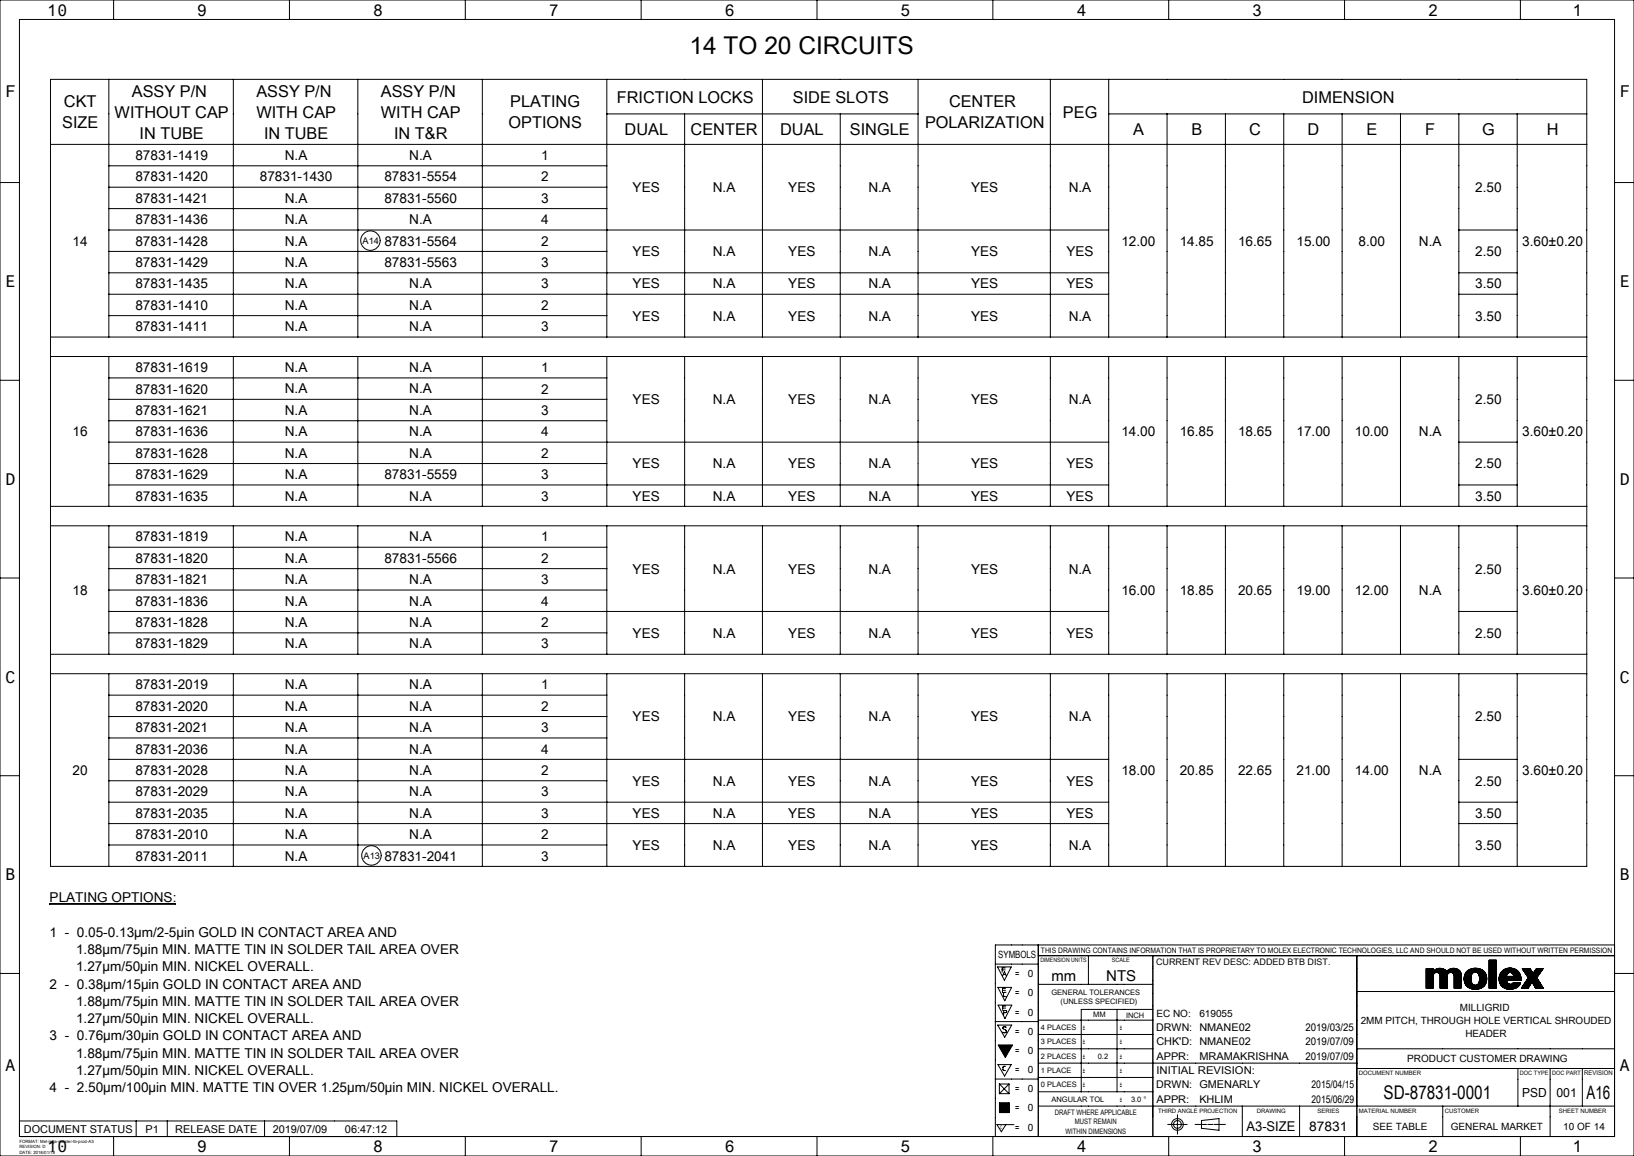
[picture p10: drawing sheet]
<svg xmlns="http://www.w3.org/2000/svg" width="420mm" height="297mm" viewBox="0 0 420 297" stroke-linecap="round" stroke-linejoin="round" font-family="sans-serif">
<g fill="none" stroke="#000" stroke-width=".26">
<path d="M0 0h420v297h-420zM5 5h410v287h-410zM29.2 0v5M74.4 0v5M119.6 0v5M164.8 0v5M210 0v5M255.2 0v5M300.4 0v5M345.6 0v5M390.8 0v5M13 20.4h394.9v202.2h-394.9z"/>
<path d="M13 37.1h394.9M28 20.4v66.2M60 20.4v66.2M92 20.4v66.2M124 20.4v66.2M156 20.4v66.2M156 29.3h80M176 29.3v57.3M196 20.4v66.2M216 29.3v57.3M236 20.4v66.2M270 20.4v66.2"/>
<path d="M285 20.4v66.2M285 29.3h122.9M300 29.3v57.3M315 29.3v57.3M330 29.3v57.3M345 29.3v57.3M360 29.3v57.3M375 29.3v57.3M390 29.3v57.3M0 46.9h5M28 42.6h128M28 48.1h128"/>
<path d="M28 53.6h128M28 59.1h257M375 59.1h15M415 46.9h5M28 64.6h128M28 70.1h257M28 75.6h257M375 70.1h15M375 75.6h15M0 97.7h5M13 86.6h394.9M13 91.6h394.9"/>
<path d="M28 91.6v38.5M28 81.1h128M28 97.1h128M60 91.6v38.5M92 91.6v38.5M124 91.6v38.5M156 91.6v38.5M176 91.6v38.5M196 91.6v38.5M216 91.6v38.5M236 91.6v38.5M270 91.6v38.5"/>
<path d="M285 91.6v38.5M300 91.6v38.5M315 91.6v38.5M330 91.6v38.5M345 91.6v38.5M360 91.6v38.5M375 91.6v38.5M390 91.6v38.5M415 97.7h5M28 102.6h128M28 108.1h128M28 113.6h257"/>
<path d="M28 119.1h128M375 113.6h15M13 130.1h394.9M13 135.1h394.9M28 124.6h257M28 135.1v33M60 135.1v33M92 135.1v33M124 135.1v33M156 135.1v33M176 135.1v33M196 135.1v33"/>
<path d="M216 135.1v33M236 135.1v33M270 135.1v33M285 135.1v33M300 135.1v33M315 135.1v33M330 135.1v33M345 135.1v33M360 135.1v33M375 135.1v33M375 124.6h15M390 135.1v33"/>
<path d="M0 148.5h5M28 140.6h128M28 146.1h128M28 151.6h128M28 157.1h257M375 157.1h15M415 148.5h5M13 168.1h394.9M13 173.1h394.9M28 173.1v49.5M28 162.6h128M28 178.6h128"/>
<path d="M60 173.1v49.5M92 173.1v49.5M124 173.1v49.5M156 173.1v49.5M176 173.1v49.5M196 173.1v49.5M216 173.1v49.5M236 173.1v49.5M270 173.1v49.5M285 173.1v49.5M300 173.1v49.5M315 173.1v49.5"/>
<path d="M330 173.1v49.5M345 173.1v49.5M360 173.1v49.5M375 173.1v49.5M390 173.1v49.5M0 199.3h5M28 184.1h128M28 189.6h128M28 195.1h257M375 195.1h15M415 199.3h5M28 200.6h128"/>
<path d="M28 206.1h257M28 211.6h257M28 217.1h128M375 206.1h15M375 211.6h15M12.8 232.1h32.3v.2h-32.3zM0 250.1h5M255.8 247.7h11.1M256.4 248.4h3.5l-1.7 3.5zM256.5 253.7h3.5l-1.7 3.4zM256.5 258.2h3.6l-1.8 3.5zM257.6 249.2h.8"/>
<path d="M257.7 254.4h.7M257.7 259h.8M257.7 250.7l.5-1.1 .4 1.1M257.9 250.4h.6M258.4 248.7h-.8v1.1M258.4 253.9h-.7v1.1M258.5 258.5h-.8v1.1M258.6 255h-.5l-.2 .3 .1 .6 .6 .2M258.7 259.7l-.7-.1v1.1M258.7 259.7v.1M258.7 259.8l-.1 .4h-.6M266.9 242.8v49.2"/>
<path d="M266.9 245.5h148.1M266.9 252.9h29.4M279.8 245.5v7.4M287.1 259.3v21.2M296.3 245.5v46.5M296.3 259.3h-18.4v21.2M348.8 254.7h66.2M348.8 245.5v46.5M366.6 250.3l1.4-1.4-1.4 1.4M366.6 248.9h1.8M366.6 248.9v5M366.6 248.9h.1"/>
<path d="M366.7 248.9l-.1 .1M366.8 248.9l-.2 .2M366.9 248.9l-.3 .3M367 248.9l-.4 .4M367.1 248.9l-.5 .5M367.3 248.9l-.7 .7M367.4 248.9l-.8 .8M367.5 248.9l-.9 .9M367.6 248.9l-1 1M367.7 248.9l-1.1 1.1M367.8 248.9l-1.2 1.2M367.9 248.9l-1.3 1.3"/>
<path d="M368.2 248.9l-1.6 1.6M368.3 248.9l-1.7 1.7M368.4 253.8l-.1 .1M368.4 253.7l-.2 .2M368.4 253.6l-.3 .3M368.4 253.5l-.4 .4M368.4 253.4l-.5 .5M368.4 253.3l-.6 .6M368.4 253.2l-.8 .7M368.4 253.1l-.8 .8M368.4 253l-.9 .9M368.4 252.9l-1 1"/>
<path d="M368.4 252.8l-1.1 1.1M368.4 252.7l-1.2 1.2M368.4 252.6l-1.3 1.3M368.4 252.4l-1.5 1.5M368.4 252.3l-1.6 1.6M368.4 252.2l-1.7 1.7M368.4 252.1l-1.8 1.8M368.4 252l-1.8 1.8M368.4 251.9l-1.8 1.9M368.4 251.8l-1.8 1.8M368.4 251.7l-1.8 1.9M368.4 251.7l-1.8 1.8"/>
<path d="M368.4 251.5l-1.8 1.9M368.4 251.5l-1.8 1.8M368.4 251.4l-1.8 1.8M368.4 251.3l-1.8 1.8M368.4 251.2l-1.8 1.8M368.4 251.1l-1.8 1.8M368.4 251l-1.8 1.8M368.4 250.9l-1.8 1.8M368.4 250.8l-1.8 1.8M368.4 250.7l-1.8 1.9M368.4 249.6l-1.8 1.8M368.4 249.4l-1.8 1.9"/>
<path d="M368.4 249.4l-1.8 1.8M368.4 249.3l-1.8 1.8M368.4 249.2l-1.8 1.8M368.4 249.1l-1.8 1.8M368.4 249l-1.8 1.8M368.4 248.9l-1.8 1.9M368.4 248.9v.7M368.4 250.6l-1.8 1.8M368.4 250.5l-1.8 1.9M368.5 250.4l-1.9 1.9M369 249.1l-2.4 2.4M369.1 249l-2.5 2.5"/>
<path d="M369.3 248.9l-2.7 2.8M369.4 248.9l-2.8 2.8M369.6 248.8l-3 3M369.7 248.8l-3.1 3.1M369.8 250l1.1-1.1-1.1 1.1M369.8 248.8l-3.2 3.2M369.9 248.8l-3.3 3.3M370 250.2l1.2-1.2-1.2 1.2M370 248.8l-3.4 3.4M370.1 250.3l1.2-1.2-1.2 1.2M370.1 248.8l-1.2 1.1M370.2 250.7a.89 .89 0 0 0-.9-.9 .89 .89 0 0 0-.9 .9v3.2h-1.8"/>
<path d="M370.2 251.1l1.6-1.6-1.6 1.7M370.2 250.9l1.5-1.5-1.5 1.5M370.2 250.7v3.2M370.2 248.8l-1.2 1.1M370.2 248.8l-1 1M370.3 248.8l-1.1 1M370.4 248.8l-1 1M370.5 248.8l-1.1 1M370.6 248.8l-1.1 1.1M370.7 248.8l-1.1 1.1M370.7 248.9l-1.1 1M370.8 248.9l-1.1 1"/>
<path d="M371 249l-1.1 1.1M371.1 249l-1.2 1.1M371.4 249.1l-1.3 1.4 1.3-1.3M371.5 249.2l-1.3 1.3M371.5 249.2l-1.3 1.4M371.6 249.3l-1.4 1.4M371.6 249.3l-1.4 1.5M371.7 249.4l-1.5 1.7M372 250.7a.89 .89 0 0 1 .9-.9 .89 .89 0 0 1 .9 .9v3.2M372 253.9h.1M372 253.7l-.2 .2M372 253.6l-.3 .3"/>
<path d="M372 253.5l-.4 .4M372 253.4l-.5 .5M372 253.3l-.6 .6M372 253.2l-.7 .7M372 253.1l-.8 .8M372 253l-.9 .9M372 252.8l-1.1 1.1M372 252.7l-1.2 1.2M372 252.5l-1.4 1.4M372 252.4l-1.5 1.5M372 252.3l-1.6 1.6M372 252.2l-1.7 1.7"/>
<path d="M372 252.1l-1.8 1.8M372 252l-1.8 1.9M372 251.9l-1.8 1.9M372 251.8l-1.8 1.9M372 251.8l-1.8 1.8M372 251.6l-1.8 1.9M372 251.6l-1.8 1.8M372 251.5l-1.8 1.8M372 251.4l-1.8 1.8M372 251.3l-1.8 1.9M372 251.2l-1.8 1.8M372 251.1l-1.8 1.9"/>
<path d="M372 251l-1.8 1.9M372 250.9l-1.8 1.9M372 250.9l-1.8 1.8M372 250.7l-1.8 1.9M372 250.7v3.2h-1.8M372 250.7l-1.8 1.8M372 250.5l-1.8 1.9M372 250.5l-1.8 1.8M372.2 250.2l-2 2.1M372.3 249.2l-2.1 2.1M372.6 249l-2.4 2.4M372.7 249l-2.5 2.5"/>
<path d="M372.9 248.9l-2.7 2.7M373 248.9l-2.8 2.8M373.1 248.8l-2.9 3M373.2 248.8l-3 3M373.3 248.8l-3.1 3.2M373.5 248.8l-3.3 3.3M373.7 248.8l-1.3 1.2M373.7 250.4l1.2-1.2-1.2 1.2M373.7 248.8l-1.1 1.1M373.8 250.6l1.3-1.2-1.3 1.3M373.8 253.8l1.7-1.7-1.7 1.8M373.8 253l1.7-1.7-1.7 1.8"/>
<path d="M373.8 252.1l1.7-1.7-1.7 1.8M373.8 250.9l1.4-1.4-1.4 1.5M373.8 248.8l-1.1 1.1M373.9 248.8l-1.1 1M374 248.8l-1.1 1M374 248.8l-.9 1.1 1-1.1M374.2 248.9l-1 1M374.3 248.9l-1.1 1M374.3 248.9l-1 1M374.4 248.9l-1.1 1.1M374.4 248.9l-1 1.1M374.5 249l-1.1 1"/>
<path d="M374.6 249l-1.1 1.1M374.6 253.9l.9-.9-.8 .9M374.7 249l-1.1 1.1M374.7 249.1l-1.1 1.1M374.8 249.1l-1.2 1.1M374.8 249.1l-1.1 1.2M375 249.2l-1.3 1.3M375 249.3l-1.2 1.2M375.2 249.4l.3 .8M375.2 249.4a2.3 2.3 0 0 0-3.3 .2 2.3 2.3 0 0 0-3.5 0M375.2 249.4l-1.4 1.4M375.3 249.5l-1.5 1.6"/>
<path d="M375.3 249.6l-1.5 1.6M375.4 249.6l-1.6 1.7M375.4 249.7l-1.6 1.6M375.4 249.8l-1.6 1.7M375.5 249.8l-1.7 1.7M375.5 249.9l-1.7 1.7M375.5 250l-1.7 1.7M375.5 250l-1.7 1.8M375.5 250.1l-1.7 1.8M375.5 250.2l-1.7 1.8M375.5 252.7l-1.2 1.2M375.5 252.6l-1.3 1.3"/>
<path d="M375.5 252.5l-1.4 1.4M375.5 252.4l-1.4 1.5M375.5 252.3l-1.6 1.6M375.5 252.2l-1.6 1.7M375.5 251.9l-1.7 1.8M375.5 251.9l-1.7 1.7M375.5 251.8l-1.7 1.8M375.5 251.6l-1.7 1.8M375.5 251.6l-1.7 1.7M375.5 251.5l-1.7 1.8M375.5 251.4l-1.7 1.7M375.5 251.1l-1.7 1.8"/>
<path d="M375.5 251l-1.7 1.8M375.5 250.9l-1.7 1.8M375.5 250.9l-1.7 1.7M375.5 250.7l-1.7 1.8M375.5 250.7l-1.7 1.7M375.5 250.6l-1.7 1.8M375.5 250.5l-1.7 1.7M375.5 253.9h.1M375.5 253.7l-.1 .2 .1-.2M375.5 253.6l-.3 .3M375.5 253.5l-.4 .4M375.5 253.4l-.5 .5"/>
<path d="M375.5 253.3l-.5 .6M375.5 253.2l-.7 .7M375.5 253.1l-.7 .8M375.5 252.8l-1 1.1M375.5 252.8l-1.1 1.1M375.5 250.2v3.7h-1.7M376.6 252.8l1.5-1.4-1.5 1.4M376.9 253.3l1.3-1.2-1.2 1.2M377.4 249.3l-.7 .7M377.5 249.2l-.8 .9M377.8 249.1l-1.2 1.2M377.9 249l-1.4 1.4"/>
<path d="M378.1 249l-1.6 1.6M378.1 251.5l-1.4 1.4M378.1 251.5l-1.4 1.5M378.1 251.6l-1.3 1.5 1.3-1.3M378.1 251.2l-1.5 1.5M378.1 251.1l-1.5 1.5M378.1 251.8l-1.3 1.3M378.1 251.9l-1.2 1.3M378.1 251l-1.6 1.6M378.1 252l-1.2 1.2M378.1 250.9l-1.6 1.6M378.2 250.7l-1.7 1.8"/>
<path d="M378.2 248.9l-1.8 1.8M378.2 252.2l-1.2 1.2M378.2 252.3l-1.1 1.1M378.2 252.3l-1.1 1.2M378.2 252.4l-1.1 1.1M378.3 250.5l-1.8 1.9 1.7-1.8M378.3 252.5l-1.1 1M378.3 252.5a.98 .98 0 0 0 .9 .6 .98 .98 0 0 0 .9-.6M378.3 252.5l-1.1 1.1M378.3 252.6l-1 1M378.3 248.9l-1.9 1.9M378.3 252.6l-.9 1"/>
<path d="M378.4 252.8l-.9 .9M378.5 252.8l-1 .9M378.5 248.8l-2.1 2.2M378.5 252.9l-.9 .9M378.6 252.9l-.9 .9M378.6 248.8l-2.2 2.2M378.6 253l-.9 .8M378.7 253l-.9 .9M378.7 254.1l3.4-3.3-3.3 3.4M378.7 248.8l-2.4 2.4M378.8 253l-.9 .9M378.8 248.8l-2.5 2.4"/>
<path d="M378.9 253.1l-.9 .8M378.9 253.1l-.9 .9M378.9 248.8l-2.6 2.6M379 248.8l-2.7 2.6M379 253.1l-.9 .9M379.1 253.1l-.9 .9M379.1 249.8l.9-1-1.1 1M379.1 248.8l-2.8 2.8M379.2 253.1l-1 .9M379.2 248.8l-2.9 2.8M379.3 248.8l-3 2.9M379.3 253.1l-1 1"/>
<path d="M379.4 248.8l-3.1 3M379.5 248.8l-3.1 3.1M379.5 253.1l-1 1 .9-1M379.6 248.8l-3.2 3.2M379.6 253l-1 1.1M379.7 248.8l-3.3 3.3M379.8 248.8l-3.4 3.4 1.9-1.8M379.8 248.8l-1 1M380.1 248.9l-1 .9M380.1 250.4l.2 .8-.2 1.3M380.1 250.4a1.1 1.1 0 0 0-1.4-.5 1.1 1.1 0 0 0-.6 1.3l.2 1.3M380.1 248.9l-.8 .9"/>
<path d="M380.2 250.7l1.2-1.2-1.2 1.2M380.2 248.9l-.9 .9M380.2 250.9l1.3-1.3-1.2 1.4M380.3 248.9l-.9 .9M380.4 248.9l-.9 .9M380.4 249l-.8 .8 .9-.8M380.5 249l-.8 .9M380.6 249l-.9 .9M380.7 249.1l-.9 .9M380.8 249.1l-1 .9M380.8 249.1l-.9 1M380.9 249.2l-1 .9"/>
<path d="M380.9 249.2l-.9 1M381 249.2l-1 1M381.1 249.3l-1 1M381.1 249.3l.7 .7M381.1 249.3a2.97 2.97 0 0 0-4.8 2.2l.4 1.4 .6 .7M381.2 249.3l-1.1 1.1M381.2 249.4l-1.1 1M381.3 249.4l-1.1 1.2 1.1-1.2M381.5 249.6l-1.3 1.2M381.5 253.3l-.1 .1M381.6 249.7l-1.3 1.3M381.6 249.7l-1.3 1.4"/>
<path d="M381.7 249.8l-1.4 1.4M381.7 249.8l-1.4 1.5 1.4-1.4M381.8 250l-1.5 1.5M381.8 250a2.79 2.79 0 0 1-.3 3.3 2.79 2.79 0 0 1-3.1 .8l-1.1-.5M381.8 252.9l-.8 .8M381.8 250.1l-1.5 1.6M381.9 250.2l-1.6 1.5M381.9 252.8l-1 1M381.9 250.2l-1.6 1.7M381.9 250.3l-1.6 1.6M381.9 250.3l-1.7 1.8M381.9 252.6l-1.3 1.3"/>
<path d="M382 250.4l-1.8 1.8M382 252.5l-1.5 1.4M382 250.5l-1.8 1.8M382 250.5l-1.9 2M382 250.6l-1.9 2M382 252.3l-1.7 1.7M382 250.7l-3.4 3.4M382.1 252.2l-1.8 1.8M382.1 252.1l-2 2M382.1 250.9l-3.2 3.3M382.1 252l-2.1 2.1M382.1 251l-3.2 3.2"/>
<path d="M382.1 251.1l-3.1 3.1M382.1 251.9l-2.2 2.2M382.1 251.1l-3 3.1M382.1 251.8l-2.3 2.3M382.1 251.2l-2.9 3M382.1 251.7l-2.5 2.5M382.1 251.3l-2.8 2.9M382.2 251.6l-2.6 2.6M382.2 251.4l-2.8 2.8M382.2 251.5l-2.8 2.7M382.8 247.2l.5-.5-.5 .6M382.8 246.7v7.2h1.8v-7.2"/>
<path d="M382.8 246.7h1.8M382.8 246.7h.1M382.9 246.7l-.1 .1M383 246.7l-.2 .2M383 246.7l-.2 .3M383.2 246.7l-.4 .4M383.5 246.7l-.7 .7M383.5 246.7l-.7 .8M383.6 246.7l-.8 .9M383.7 246.7l-.9 .9M383.8 246.7l-1 1.1M383.9 246.7l-1.1 1.1"/>
<path d="M384 246.7l-1.2 1.2M384.1 246.7l-1.3 1.3M384.2 246.7l-1.4 1.4M384.2 246.7l-1.4 1.5M384.4 246.7l-1.6 1.6M384.5 246.7l-1.7 1.8M384.6 253.8l-.1 .1M384.6 253.7l-.2 .2M384.6 253.6l-.3 .3M384.6 253.5l-.4 .4M384.6 253.4l-.5 .5M384.6 253.3l-.5 .6"/>
<path d="M384.6 253.2l-.7 .7M384.6 253.1l-.8 .8M384.6 253l-.9 .9M384.6 252.9l-1 1M384.6 252.8l-1.1 1.1M384.6 252.7l-1.2 1.2M384.6 252.6l-1.3 1.3M384.6 252.4l-1.5 1.5M384.6 252.3l-1.6 1.6M384.6 252.2l-1.7 1.7M384.6 252l-1.8 1.9 1.8-1.9M384.6 251.9l-1.8 1.8"/>
<path d="M384.6 251.8l-1.8 1.8M384.6 251.7l-1.8 1.9M384.6 251.6l-1.8 1.8M384.6 251.5l-1.8 1.9M384.6 251.4l-1.8 1.9M384.6 251.3l-1.8 1.9M384.6 251.3l-1.8 1.8M384.6 251.1l-1.8 1.9M384.6 251.1l-1.8 1.8M384.6 251l-1.8 1.8M384.6 250.9l-1.8 1.8M384.6 250.8l-1.8 1.9"/>
<path d="M384.6 250.7l-1.8 1.8M384.6 250.6l-1.8 1.9M384.6 250.5l-1.8 1.9M384.6 250.4l-1.8 1.9M384.6 250.3l-1.8 1.9M384.6 250.2l-1.8 1.9M384.6 250.1l-1.8 1.9M384.6 250.1l-1.8 1.8M384.6 249.9l-1.8 1.9M384.6 249.9l-1.8 1.8M384.6 249.8l-1.8 1.8M384.6 249.7l-1.8 1.8"/>
<path d="M384.6 249.6l-1.8 1.9M384.6 249.5l-1.8 1.8M384.6 249.4l-1.8 1.9M384.6 249.3l-1.8 1.9M384.6 249.2l-1.8 1.9M384.6 249.2l-1.8 1.8M384.6 249l-1.8 1.9M384.6 249l-1.8 1.8M384.6 248.9l-1.8 1.8M384.6 248.8l-1.8 1.8M384.6 248.7l-1.8 1.9M384.6 248.6l-1.8 1.8"/>
<path d="M384.6 248.5l-1.8 1.9M384.6 248.4l-1.8 1.9M384.6 248.3l-1.8 1.9M384.6 248.3l-1.8 1.8M384.6 248.1l-1.8 1.9M384.6 248.1l-1.8 1.8M384.6 248l-1.8 1.8M384.6 247.8l-1.8 1.9M384.6 247.8l-1.8 1.8M384.6 247.7l-1.8 1.8M384.6 247.6l-1.8 1.8M384.6 247.5l-1.8 1.9"/>
<path d="M384.6 247.4l-1.8 1.8M384.6 247.3l-1.8 1.9M384.6 247.2l-1.8 1.9M384.6 247.1l-1.8 1.9M384.6 247.1l-1.8 1.8M384.6 246.9l-1.8 1.9M384.6 246.9l-1.8 1.8M384.6 246.8l-1.8 1.8M384.6 246.7l-1.8 1.8M385.3 251.8l.4 1.1M385.3 251.2v.6M385.7 252.9a3.3 3.3 0 0 0 4.1 .9"/>
<path d="M385.8 253.1l2.4-2.2-2.3 2.3M386.4 249.2l-.6 .6M386.7 249l-1.1 1.1M386.9 249l-1.3 1.3M387.1 248.9l-1.6 1.6M387.3 250.7l-1.8 1.8M387.3 250.8l-1.8 1.8M387.3 250.9a.9 .9 0 0 1 .9-1 .9 .9 0 0 1 .8 1M387.3 250.9h1.7M387.3 252l-1.3 1.3M387.3 252.1l-1.3 1.2M387.3 250.5l-1.8 1.9"/>
<path d="M387.3 252.1l-1.2 1.3M387.3 248.8l-1.9 1.9M387.3 250.4l-1.9 1.9M387.3 252.2l-1.2 1.3 1.2-1.2M387.4 252.4l-1.2 1.1M387.4 250.9l-1.8 1.8M387.4 248.8l-2 2M387.4 252.5l-1.1 1.1M387.5 252.5l-1.2 1.1M387.5 252.6l-1.1 1.1M387.5 248.8l-2.1 2.2M387.6 250.9l-2 1.9"/>
<path d="M387.6 252.6l-1.1 1.1M387.6 248.8l-2.2 2.2M387.6 252.7l-1.1 1M387.7 252.7l-1.1 1.1M387.7 250.9l-2 2 2.1-2M387.8 252.8l-1.2 1M387.8 248.7l-2.5 2.5M387.8 252.8l-1.1 1.1M387.8 249.9l1.1-1.1-3.5 3.5M387.9 252.8l-1.1 1.1M387.9 250.9l-2.1 2.1M387.9 248.7l-2.6 2.7"/>
<path d="M388 250.9l-2.2 2.2M388 252.9l-1.1 1M388 248.7l-2.7 2.7M388.1 252.9l-1.1 1.1M388.1 248.7l-2.8 2.9 2.9-2.9M388.2 252.9l-1.2 1.1M388.2 252.9l-1.1 1.1M388.3 250.9l-2.4 2.4 2.4-2.4M388.3 248.7l-3 3M388.3 252.9l-1.2 1.1M388.4 248.7l-3.1 3.1M388.4 252.9l-1.2 1.2"/>
<path d="M388.5 250.9l-1.1 1M388.5 248.7l-3.2 3.2M388.5 250.9l-1 1M388.5 248.8l-3.2 3.1M388.6 252.8l-1.3 1.3M388.6 248.8l-3.2 3.2M388.6 250.9l-1.1 1M388.7 248.8l-3.3 3.3M388.7 251.9l1.9-1.9-1.9 1.9M388.7 250l1-.9-.9 1M388.7 250.9l-1 1M388.7 254.1l1.7-1.7-1.8 1.7"/>
<path d="M388.7 252.7l-1.3 1.4M388.8 248.8l-3.4 3.4M388.8 250.9l-1.1 1M388.9 251.9l1.7-1.7-1.7 1.7M388.9 250.9l-1.1 1M389 250.9l-1.1 1M389 248.9l-1.1 1M389 252.4l-.1 .2M389 250.6l1.2-1.1-1.1 1.2M389 248.9a2.89 2.89 0 0 1 2 3h-3.7a.92 .92 0 0 0 .6 .9 .92 .92 0 0 0 1.1-.4h1.9M389 248.9a2.76 2.76 0 0 0-3.7 2.3M389.1 248.9l-1 1"/>
<path d="M389.1 252.4l-1.7 1.7M389.2 248.9l-1.1 1M389.2 248.9l-.9 1M389.2 252.4l-1.7 1.7M389.3 248.9l-1 1M389.3 252.4l-1.7 1.7M389.3 249l-.9 .9M389.4 252.4l-1.7 1.7M389.4 249l-1 .9M389.5 249l-1 .9M389.5 252.4l-1.7 1.7M389.5 249.1l-.9 .9"/>
<path d="M389.6 252.4l-1.7 1.7M389.6 249.1l-.9 .9M389.7 252.4l-1.8 1.7M389.7 252.4l-1.7 1.7M389.8 251.9l1.1-1.1-1.1 1.1M389.8 249.2l-1 1M389.9 252.4l-1.8 1.7M389.9 249.3l-1 .9M389.9 249.3l-1 1M389.9 252.4l-1.7 1.7M390 249.3l-1 1.1M390 249.4l-1 1"/>
<path d="M390 252.4l-1.7 1.7M390.1 249.4l-1.1 1.1M390.1 249.5l-1.1 1M390.2 252.4l-1.8 1.7M390.2 249.6l-1.1 1.2M390.2 252.4l-1.7 1.7M390.3 249.6l-2.3 2.3M390.3 249.7l-2.2 2.2M390.4 249.7l-2.2 2.2M390.4 249.8l-2.1 2.1M390.4 249.8l-2 2.1M390.5 249.9l-2 2"/>
<path d="M390.5 249.9l-1.9 2M390.5 252.4l-1.7 1.7M390.6 252.4l-1.6 1.7M390.6 253l-.7 .7M390.7 250.3l-1.7 1.6M390.7 250.3l-1.6 1.6M390.7 252.4l-1.7 1.6M390.7 252.9l-.9 .9M390.7 250.4l-1.5 1.5M390.7 250.4l-1.4 1.5M390.8 252.4l-1.6 1.6M390.8 250.5l-1.4 1.4"/>
<path d="M390.8 252.7l-1.2 1.2M390.8 250.6l-1.3 1.3M390.8 252.6l-1.3 1.3M390.8 252.4l-1.5 1.6M390.8 250.6l-1.2 1.3M390.8 250.7l-1.2 1.2M390.9 252.4l-.5 1-.6 .4M390.9 250.9l-1 1M390.9 251l-.9 .9M390.9 251.1l-.8 .8M390.9 251.1l-.7 .8M391 251.2l-.7 .7"/>
<path d="M391 251.3l-.6 .6M391 251.4l-.5 .5M391 251.5l-.3 .4M391 251.7l-.2 .2M391 251.8v.1M391.3 248.9h.1M391.4 249.1l.3-.2-.3 .2M391.5 248.9l-.1 .1 .1-.1M391.8 248.9l-.3 .3M391.9 248.9l-.4 .3M392 248.9l-.4 .4M392.2 248.9l-.6 .5"/>
<path d="M392.2 248.9l-.5 .6M392.3 248.9l-.6 .6M392.4 248.9l-.7 .7M392.5 248.9l-.7 .8 .8-.8M392.7 250.9l1.1-1.1-1.1 1.2M392.7 248.9l-.9 .8M392.8 248.9l-.9 .9M392.8 251.2l-1.8 2.7h1.8l1-1.6 .9 1.6M392.9 248.9l-1 .9M392.9 253.7l-.2 .2M392.9 248.9l-1 1M393 253.5l-.3 .4"/>
<path d="M393.1 248.9l-1.1 1.1M393.2 253.2l-.6 .7M393.2 248.9l-1.1 1.2M393.3 248.9h-2l1.5 2.3M393.3 248.9l.7 1.2M393.3 248.9l-1.2 1.2M393.3 248.9l-1.2 1.3M393.3 253.1l-.8 .8M393.4 249l-1.2 1.2M393.4 249l-1.1 1.4M393.5 249.2l-1.2 1.3M393.5 252.7l-1.1 1.2"/>
<path d="M393.5 249.3l-1.1 1.2M393.6 249.3l-1.2 1.3M393.6 252.6l-1.3 1.3M393.6 249.4l-1.2 1.2M393.6 249.5l-1.1 1.2 1.2-1.2M393.7 249.6l-1.1 1.2M393.8 249.7l-1.2 1.2M393.9 249.9l-1.2 1.1M393.9 252.5l1.2-1.2-1.2 1.3M393.9 249.9l-1.1 1.2M394 250l-1.2 1.1M394 250l-1.2 1.2"/>
<path d="M394 250.1l-1.3 1.3M394.8 253.9l1.2-1.2-1.2 1.2M395 248.9l-.3 .3M395 251.2l1.7 2.7h-2M395 251.2l-1.2 1.2M395 251.2l-1.1 1.2M395 248.9l-.4 .5M395.1 251.4l-1.1 1.2M395.2 248.9l-.9 .8M395.2 251.4l-1.2 1.3M395.2 251.5l-1.2 1.2M395.2 248.9l-1 1"/>
<path d="M395.2 251.6l-1.1 1.2 1.2-1.2M395.3 250.8l-3.1 3.1M395.3 251.7l-1.2 1.2M395.3 253.9l.9-.8-.8 .8M395.3 248.9l-2.8 2.8M395.3 251.7l-1.1 1.2M395.4 251.8l-1.2 1.2M395.4 248.9l-3 3M395.4 251.9l-1.2 1.1M395.4 250.6l-3.3 3.3M395.4 251.9l-1.1 1.2M395.5 252l-1.2 1.2"/>
<path d="M395.5 248.9l-3.4 3.4M395.6 252.1l-1.2 1.2M395.6 248.9l-3.6 3.6M395.6 252.2l-1.2 1.1M395.6 252.2l-1.1 1.2M395.7 252.3l-1.2 1.2M395.7 248.9l-3.9 3.9M395.7 252.4l-1.2 1.2M395.8 252.4l-1.2 1.2M395.8 248.9l-4.2 4.1M395.8 252.5l-1.2 1.2M395.8 252.5l-1.1 1.3"/>
<path d="M395.9 250l-3.9 3.9 3.7-3.7M395.9 252.6l-1.2 1.2M395.9 248.9l-4.5 4.5M395.9 252.6l-1.2 1.3M395.9 248.9l-4.6 4.6M396 252.8l-1.1 1.1M396 253.9l.4-.4-.3 .4M396 252.9l-1 1M396.1 248.9l-5 5M396.1 252.9l-1 1M396.1 253l-.9 .9M396.1 248.9l-4.9 5 5-5"/>
<path d="M396.1 249.6l-4.3 4.3M396.2 253.9l.3-.3-.2 .3M396.2 253.2l-.7 .7M396.3 249.4l-4.5 4.5M396.3 253.3l-.6 .6M396.4 253.4l-.6 .5M396.4 248.9l-5.1 5M396.4 253.4l-.5 .5M396.4 248.9l-5 5M396.5 248.9l-5 5M396.6 249l-4.9 4.9M396.6 253.7l-.2 .2"/>
<path d="M396.6 248.9l-5 5M396.6 253.8l-.1 .1M396.6 253.8v.1M396.6 248.9h-1.7l-.9 1.2M396.6 248.9l-1.6 2.3M415 242.8h-159.2v49.2M415 250.1h5M255.8 262.5h11.1M255.8 277.2h11.1M256.4 263.4h3.7l-1.9 3.1zM256.5 273.5h3.4l-1.7 3zM256.6 268.5h3.6l-1.8 3.2z"/>
<path d="M256.7 268.5l-.1 .1M256.9 278.5h2.5M256.9 278.5v2.5M256.9 278.5l2.5 2.5M257 268.5l-.3 .3M257.3 268.5l-.5 .4M257.5 268.5l-.6 .6M257.8 268.5l-.8 .8M258.1 268.5l-1 1M258.4 268.5l-1.2 1.1M258.5 273.9l-.5 .1-.2 .3 .1 .6 .6 .1M258.6 264a.42 .42 0 0 0-.5-.2 .42 .42 0 0 0-.2 .5l.6 .3a.48 .48 0 0 1-.1 .8 .48 .48 0 0 1-.7-.3"/>
<path d="M258.6 268.5l-1.3 1.3M258.6 271.3l-.3 .3M258.9 268.5l-1.5 1.5M259 270.6l-.8 .8M259.2 268.5l-1.7 1.7M259.4 278.5v2.5M259.4 278.5l-2.5 2.5M259.4 270l-1.3 1.2M259.5 268.5l-1.9 1.8M259.7 268.5l-2 2M259.8 269.3l-1.8 1.7M260 268.5l-2.2 2.2"/>
<path d="M260.2 268.6l-2.3 2.3M266.9 269.5h29.4M266.9 273.1h81.9M266.9 262.1h29.4M266.9 265.8h29.4M266.9 276.8h29.4M348.8 269.5h66.2M348.8 274.5h66.2M390.2 274.5v9.7M398.4 274.5v17.5M406.7 274.5v9.7M5 288h97v4"/>
<path d="M29.2 292v5M35 288v4M43 288v4M68 288v4M74.4 292v5M119.6 292v5M164.8 292v5M210 292v5M255.2 292v5M256.9 281h2.5M256.9 283.4h2.5v2.4h-2.5zM256.9 284.1h2.5"/>
<path d="M256.9 283.8h2.5M256.9 285.7h2.5M256.9 284.3h2.5M256.9 284.6h2.5M256.9 285.3h2.5M256.9 285.8h2.5M256.9 283.4h2.5M256.9 285.6h2.5M256.9 284.7h2.5M256.9 283.5h2.5M256.9 285.4h2.5M256.9 284.5h2.5"/>
<path d="M256.9 284h2.5M256.9 284.9h2.5M256.9 284.4h2.5M256.9 283.9h2.5M256.9 285.5h2.5M256.9 283.6h2.5M256.9 285.2h2.5M256.9 284.8h2.5M256.9 285.1h2.5M256.9 284.2h2.5M256.9 285h2.5M256.9 283.7h2.5"/>
<path d="M258.5 288.9l-1.1 1.9-1.2-1.9h4.4M266.9 284.2h148.1M266.9 280.5h29.4M300.1 288.9h2M300.4 292v5M302.3 288.9h.7M302.6 286.4v1.9M302.6 288.5v.7M302.6 289.4v2M303.2 288.9h1.9M307.2 288.9h2.9M308.8 287.9l4.5-.5v3l-4.5-.5z"/>
<path d="M310.4 288.9h1.3M312 288.9h3M319.3 284.2v7.8M334 284.2v7.8M345.6 292v5M370.8 284.2v7.8M390.8 292v5"/>
<circle cx="95.2" cy="61.8" r="2.5"/>
<circle cx="95.5" cy="219.8" r="2.5"/>
<circle cx="302.6" cy="288.9" r="1"/>
<circle cx="302.6" cy="288.9" r="1.5"/>
</g>
<text font-size="6.3" x="177.3" y="13.9">14 TO 20 CIRCUITS</text>
<g font-size="4.8">
<text x="355.6" y="282.4">SD-87831-0001</text>
<text x="407.8" y="282.3">A16</text>
</g>
<g font-size="4.2">
<text x="12.2" y="4">10</text>
<text x="50.7" y="4">9</text>
<text x="95.9" y="4">8</text>
<text x="141.1" y="4">7</text>
<text x="186.3" y="4">6</text>
<text x="231.5" y="4">5</text>
<text x="276.7" y="4">4</text>
<text x="321.9" y="4">3</text>
<text x="367.1" y="4">2</text>
<text x="404.3" y="4">1</text>
<text x="1.4" y="25">F</text>
<text x="16.4" y="27.6">CKT</text>
<text x="33.9" y="24.9">ASSY P/N</text>
<text x="65.9" y="24.9">ASSY P/N</text>
<text x="97.9" y="24.9">ASSY P/N</text>
<text x="131.2" y="27.6">PLATING</text>
<text x="158.6" y="26.4">FRICTION LOCKS</text>
<text x="203.8" y="26.4">SIDE SLOTS</text>
<text x="243.9" y="27.6">CENTER</text>
<text x="334.7" y="26.4">DIMENSION</text>
<text x="416.4" y="25">F</text>
<text x="16" y="32.9">SIZE</text>
<text x="29.5" y="30.3">WITHOUT CAP</text>
<text x="35.9" y="35.6">IN TUBE</text>
<text x="65.9" y="30.3">WITH CAP</text>
<text x="67.9" y="35.6">IN TUBE</text>
<text x="97.9" y="30.3">WITH CAP</text>
<text x="101.3" y="35.6">IN T&amp;R</text>
<text x="130.7" y="32.9">OPTIONS</text>
<text x="160.5" y="34.7">DUAL</text>
<text x="177.5" y="34.7">CENTER</text>
<text x="200.5" y="34.7">DUAL</text>
<text x="218.5" y="34.7">SINGLE</text>
<text x="237.8" y="32.9">POLARIZATION</text>
<text x="273.2" y="30.3">PEG</text>
<text x="291.2" y="34.7">A</text>
<text x="306.2" y="34.7">B</text>
<text x="321.1" y="34.7">C</text>
<text x="336.1" y="34.7">D</text>
<text x="351.2" y="34.7">E</text>
<text x="366.4" y="34.7">F</text>
<text x="381" y="34.7">G</text>
<text x="397.6" y="34.7">H</text>
<text x="1.4" y="73.8">E</text>
<text x="416.4" y="73.8">E</text>
<text x="1.4" y="124.6">D</text>
<text x="416.4" y="124.6">D</text>
<text x="1.4" y="175.4">C</text>
<text x="416.4" y="175.4">C</text>
<text x="1.4" y="226.2">B</text>
<text x="416.4" y="226.2">B</text>
<text x="1.4" y="275.1">A</text>
<text x="416.4" y="275.1">A</text>
<text x="12.2" y="296">10</text>
<text x="50.7" y="296">9</text>
<text x="95.9" y="296">8</text>
<text x="141.1" y="296">7</text>
<text x="186.3" y="296">6</text>
<text x="231.5" y="296">5</text>
<text x="276.7" y="296">4</text>
<text x="321.9" y="296">3</text>
<text x="367.1" y="296">2</text>
<text x="404.3" y="296">1</text>
</g>
<g font-size="3.9">
<text x="270.3" y="252">mm</text>
<text x="284.3" y="252">NTS</text>
</g>
<g font-size="3.5">
<text x="34.8" y="41.1">87831-1419</text>
<text x="73.2" y="41.1">N.A</text>
<text x="105.2" y="41.1">N.A</text>
<text x="139.1" y="41.1">1</text>
<text x="34.8" y="46.6">87831-1420</text>
<text x="66.8" y="46.6">87831-1430</text>
<text x="98.8" y="46.6">87831-5554</text>
<text x="139.1" y="46.6">2</text>
<text x="34.8" y="52.1">87831-1421</text>
<text x="73.2" y="52.1">N.A</text>
<text x="98.8" y="52.1">87831-5560</text>
<text x="139.1" y="52.1">3</text>
<text x="162.6" y="49.4">YES</text>
<text x="183.2" y="49.3">N.A</text>
<text x="202.6" y="49.4">YES</text>
<text x="223.2" y="49.3">N.A</text>
<text x="249.6" y="49.4">YES</text>
<text x="274.7" y="49.3">N.A</text>
<text x="379.2" y="49.4">2.50</text>
<text x="34.8" y="57.6">87831-1436</text>
<text x="73.2" y="57.6">N.A</text>
<text x="105.2" y="57.6">N.A</text>
<text x="139.1" y="57.6">4</text>
<text x="18.7" y="63.1">14</text>
<text x="34.8" y="63.1">87831-1428</text>
<text x="73.2" y="63.1">N.A</text>
<text x="98.8" y="63.1">87831-5564</text>
<text x="139.1" y="63.1">2</text>
<text x="162.6" y="65.9">YES</text>
<text x="183.2" y="65.8">N.A</text>
<text x="202.6" y="65.9">YES</text>
<text x="223.2" y="65.8">N.A</text>
<text x="249.6" y="65.9">YES</text>
<text x="274.1" y="65.9">YES</text>
<text x="288.2" y="63.1">12.00</text>
<text x="303.2" y="63.1">14.85</text>
<text x="318.2" y="63.1">16.65</text>
<text x="333.2" y="63.1">15.00</text>
<text x="349.2" y="63.1">8.00</text>
<text x="364.7" y="63.1">N.A</text>
<text x="379.2" y="65.9">2.50</text>
<text x="391.2" y="63.1">3.60±0.20</text>
<text x="34.8" y="68.6">87831-1429</text>
<text x="73.2" y="68.6">N.A</text>
<text x="98.8" y="68.6">87831-5563</text>
<text x="139.1" y="68.6">3</text>
<text x="34.8" y="74.1">87831-1435</text>
<text x="73.2" y="74.1">N.A</text>
<text x="105.2" y="74.1">N.A</text>
<text x="139.1" y="74.1">3</text>
<text x="162.6" y="74.1">YES</text>
<text x="183.2" y="74.1">N.A</text>
<text x="202.6" y="74.1">YES</text>
<text x="223.2" y="74.1">N.A</text>
<text x="249.6" y="74.1">YES</text>
<text x="274.1" y="74.1">YES</text>
<text x="379.2" y="74.1">3.50</text>
<text x="34.8" y="79.6">87831-1410</text>
<text x="73.2" y="79.6">N.A</text>
<text x="105.2" y="79.6">N.A</text>
<text x="139.1" y="79.6">2</text>
<text x="162.6" y="82.4">YES</text>
<text x="183.2" y="82.3">N.A</text>
<text x="202.6" y="82.4">YES</text>
<text x="223.2" y="82.3">N.A</text>
<text x="249.6" y="82.4">YES</text>
<text x="274.7" y="82.3">N.A</text>
<text x="379.2" y="82.4">3.50</text>
<text x="34.8" y="85.1">87831-1411</text>
<text x="73.2" y="85.1">N.A</text>
<text x="105.2" y="85.1">N.A</text>
<text x="139.1" y="85.1">3</text>
<text x="34.8" y="95.6">87831-1619</text>
<text x="73.2" y="95.6">N.A</text>
<text x="105.2" y="95.6">N.A</text>
<text x="139.1" y="95.6">1</text>
<text x="34.8" y="101.1">87831-1620</text>
<text x="73.2" y="101.1">N.A</text>
<text x="105.2" y="101.1">N.A</text>
<text x="139.1" y="101.1">2</text>
<text x="34.8" y="106.6">87831-1621</text>
<text x="73.2" y="106.6">N.A</text>
<text x="105.2" y="106.6">N.A</text>
<text x="139.1" y="106.6">3</text>
<text x="162.6" y="103.9">YES</text>
<text x="183.2" y="103.8">N.A</text>
<text x="202.6" y="103.9">YES</text>
<text x="223.2" y="103.8">N.A</text>
<text x="249.6" y="103.9">YES</text>
<text x="274.7" y="103.8">N.A</text>
<text x="379.2" y="103.9">2.50</text>
<text x="18.7" y="112.1">16</text>
<text x="34.8" y="112.1">87831-1636</text>
<text x="73.2" y="112.1">N.A</text>
<text x="105.2" y="112.1">N.A</text>
<text x="139.1" y="112.1">4</text>
<text x="288.2" y="112.1">14.00</text>
<text x="303.2" y="112.1">16.85</text>
<text x="318.2" y="112.1">18.65</text>
<text x="333.2" y="112.1">17.00</text>
<text x="348.2" y="112.1">10.00</text>
<text x="364.7" y="112.1">N.A</text>
<text x="391.2" y="112.1">3.60±0.20</text>
<text x="34.8" y="117.6">87831-1628</text>
<text x="73.2" y="117.6">N.A</text>
<text x="105.2" y="117.6">N.A</text>
<text x="139.1" y="117.6">2</text>
<text x="34.8" y="123.1">87831-1629</text>
<text x="73.2" y="123.1">N.A</text>
<text x="98.8" y="123.1">87831-5559</text>
<text x="139.1" y="123.1">3</text>
<text x="162.6" y="120.4">YES</text>
<text x="183.2" y="120.3">N.A</text>
<text x="202.6" y="120.4">YES</text>
<text x="223.2" y="120.3">N.A</text>
<text x="249.6" y="120.4">YES</text>
<text x="274.1" y="120.4">YES</text>
<text x="379.2" y="120.4">2.50</text>
<text x="34.8" y="128.6">87831-1635</text>
<text x="73.2" y="128.6">N.A</text>
<text x="105.2" y="128.6">N.A</text>
<text x="139.1" y="128.6">3</text>
<text x="162.6" y="128.6">YES</text>
<text x="183.2" y="128.6">N.A</text>
<text x="202.6" y="128.6">YES</text>
<text x="223.2" y="128.6">N.A</text>
<text x="249.6" y="128.6">YES</text>
<text x="274.1" y="128.6">YES</text>
<text x="379.2" y="128.6">3.50</text>
<text x="34.8" y="139.1">87831-1819</text>
<text x="73.2" y="139.1">N.A</text>
<text x="105.2" y="139.1">N.A</text>
<text x="139.1" y="139.1">1</text>
<text x="34.8" y="144.6">87831-1820</text>
<text x="73.2" y="144.6">N.A</text>
<text x="98.8" y="144.6">87831-5566</text>
<text x="139.1" y="144.6">2</text>
<text x="162.6" y="147.4">YES</text>
<text x="183.2" y="147.3">N.A</text>
<text x="202.6" y="147.4">YES</text>
<text x="223.2" y="147.3">N.A</text>
<text x="249.6" y="147.4">YES</text>
<text x="274.7" y="147.3">N.A</text>
<text x="379.2" y="147.4">2.50</text>
<text x="18.7" y="152.9">18</text>
<text x="34.8" y="150.1">87831-1821</text>
<text x="34.8" y="155.6">87831-1836</text>
<text x="73.2" y="150.1">N.A</text>
<text x="73.2" y="155.6">N.A</text>
<text x="105.2" y="150.1">N.A</text>
<text x="105.2" y="155.6">N.A</text>
<text x="139.1" y="150.1">3</text>
<text x="139.1" y="155.6">4</text>
<text x="288.2" y="152.9">16.00</text>
<text x="303.2" y="152.9">18.85</text>
<text x="318.2" y="152.9">20.65</text>
<text x="333.2" y="152.9">19.00</text>
<text x="348.2" y="152.9">12.00</text>
<text x="364.7" y="152.8">N.A</text>
<text x="391.2" y="152.9">3.60±0.20</text>
<text x="34.8" y="161.1">87831-1828</text>
<text x="73.2" y="161.1">N.A</text>
<text x="105.2" y="161.1">N.A</text>
<text x="139.1" y="161.1">2</text>
<text x="34.8" y="166.6">87831-1829</text>
<text x="73.2" y="166.6">N.A</text>
<text x="105.2" y="166.6">N.A</text>
<text x="139.1" y="166.6">3</text>
<text x="162.6" y="163.9">YES</text>
<text x="183.2" y="163.8">N.A</text>
<text x="202.6" y="163.9">YES</text>
<text x="223.2" y="163.8">N.A</text>
<text x="249.6" y="163.9">YES</text>
<text x="274.1" y="163.9">YES</text>
<text x="379.2" y="163.9">2.50</text>
<text x="34.8" y="177.1">87831-2019</text>
<text x="73.2" y="177.1">N.A</text>
<text x="105.2" y="177.1">N.A</text>
<text x="139.1" y="177.1">1</text>
<text x="34.8" y="182.6">87831-2020</text>
<text x="73.2" y="182.6">N.A</text>
<text x="105.2" y="182.6">N.A</text>
<text x="139.1" y="182.6">2</text>
<text x="162.6" y="185.4">YES</text>
<text x="183.2" y="185.3">N.A</text>
<text x="202.6" y="185.4">YES</text>
<text x="223.2" y="185.3">N.A</text>
<text x="249.6" y="185.4">YES</text>
<text x="274.7" y="185.3">N.A</text>
<text x="379.2" y="185.4">2.50</text>
<text x="34.8" y="188.1">87831-2021</text>
<text x="73.2" y="188.1">N.A</text>
<text x="105.2" y="188.1">N.A</text>
<text x="139.1" y="188.1">3</text>
<text x="34.8" y="193.6">87831-2036</text>
<text x="73.2" y="193.6">N.A</text>
<text x="105.2" y="193.6">N.A</text>
<text x="139.1" y="193.6">4</text>
<text x="18.7" y="199.1">20</text>
<text x="34.8" y="199.1">87831-2028</text>
<text x="73.2" y="199.1">N.A</text>
<text x="105.2" y="199.1">N.A</text>
<text x="139.1" y="199.1">2</text>
<text x="162.6" y="201.9">YES</text>
<text x="183.2" y="201.8">N.A</text>
<text x="202.6" y="201.9">YES</text>
<text x="223.2" y="201.8">N.A</text>
<text x="249.6" y="201.9">YES</text>
<text x="274.1" y="201.9">YES</text>
<text x="288.2" y="199.1">18.00</text>
<text x="303.2" y="199.1">20.85</text>
<text x="318.2" y="199.1">22.65</text>
<text x="333.2" y="199.1">21.00</text>
<text x="348.2" y="199.1">14.00</text>
<text x="364.7" y="199.1">N.A</text>
<text x="379.2" y="201.9">2.50</text>
<text x="391.2" y="199.1">3.60±0.20</text>
<text x="34.8" y="204.6">87831-2029</text>
<text x="73.2" y="204.6">N.A</text>
<text x="105.2" y="204.6">N.A</text>
<text x="139.1" y="204.6">3</text>
<text x="34.8" y="210.1">87831-2035</text>
<text x="34.8" y="215.6">87831-2010</text>
<text x="73.2" y="210.1">N.A</text>
<text x="73.2" y="215.6">N.A</text>
<text x="105.2" y="210.1">N.A</text>
<text x="105.2" y="215.6">N.A</text>
<text x="139.1" y="210.1">3</text>
<text x="139.1" y="215.6">2</text>
<text x="162.6" y="210.1">YES</text>
<text x="183.2" y="210.1">N.A</text>
<text x="202.6" y="210.1">YES</text>
<text x="223.2" y="210.1">N.A</text>
<text x="249.6" y="210.1">YES</text>
<text x="274.1" y="210.1">YES</text>
<text x="379.2" y="210.1">3.50</text>
<text x="34.8" y="221.1">87831-2011</text>
<text x="73.2" y="221.1">N.A</text>
<text x="98.8" y="221.1">87831-2041</text>
<text x="139.1" y="221.1">3</text>
<text x="162.6" y="218.4">YES</text>
<text x="183.2" y="218.3">N.A</text>
<text x="202.6" y="218.4">YES</text>
<text x="223.2" y="218.3">N.A</text>
<text x="249.6" y="218.4">YES</text>
<text x="274.7" y="218.3">N.A</text>
<text x="379.2" y="218.4">3.50</text>
<text x="12.8" y="231.8">PLATING OPTIONS:</text>
<text x="12.8" y="240.7">1 - 0.05-0.13µm/2-5µin GOLD IN CONTACT AREA AND</text>
<text x="19.6" y="245.1">1.88µm/75µin MIN. MATTE TIN IN SOLDER TAIL AREA OVER</text>
<text x="19.6" y="249.6">1.27µm/50µin MIN. NICKEL OVERALL.</text>
<text x="12.8" y="254">2 - 0.38µm/15µin GOLD IN CONTACT AREA AND</text>
<text x="19.6" y="258.4">1.88µm/75µin MIN. MATTE TIN IN SOLDER TAIL AREA OVER</text>
<text x="19.6" y="262.9">1.27µm/50µin MIN. NICKEL OVERALL.</text>
<text x="12.8" y="267.3">3 - 0.76µm/30µin GOLD IN CONTACT AREA AND</text>
<text x="19.6" y="271.8">1.88µm/75µin MIN. MATTE TIN IN SOLDER TAIL AREA OVER</text>
<text x="12.8" y="280.6">4 - 2.50µm/100µin MIN. MATTE TIN OVER 1.25µm/50µin MIN. NICKEL OVERALL.</text>
<text x="19.6" y="276.2">1.27µm/50µin MIN. NICKEL OVERALL.</text>
<text x="320.4" y="290.6">A3-SIZE</text>
</g>
<text font-size="3.4" x="336.5" y="290.6">87831</text>
<g font-size="3.2">
<text x="391.3" y="281.9">PSD</text>
<text x="400.1" y="281.9">001</text>
</g>
<g font-size="2.8">
<text x="297.2" y="268.6">CHK'D: NMANE02</text>
<text x="297.2" y="275.9">INITIAL REVISION:</text>
<text x="308.3" y="272.2">MRAMAKRISHNA</text>
<text x="6.1" y="291">DOCUMENT STATUS</text>
<text x="37.4" y="291">P1</text>
<text x="45" y="291">RELEASE DATE</text>
<text x="70.1" y="291">2019/07/09</text>
<text x="88.7" y="291">06:47:12</text>
</g>
<g font-size="2.7">
<text x="297.2" y="264.9">DRWN: NMANE02</text>
<text x="335.6" y="264.9">2019/03/25</text>
<text x="335.6" y="268.5">2019/07/09</text>
<text x="297.2" y="272.2">APPR:</text>
<text x="335.6" y="272.2">2019/07/09</text>
<text x="297.2" y="279.6">DRWN: GMENARLY</text>
<text x="337.1" y="279.6">2015/04/15</text>
<text x="297.2" y="283.3">APPR:</text>
<text x="308.3" y="283.3">KHLIM</text>
<text x="337.1" y="283.3">2015/06/29</text>
</g>
<g font-size="2.6">
<text x="256.6" y="246.2">SYMBOLS</text>
<text x="260.9" y="251.1">=</text>
<text x="264.2" y="251.1">0</text>
<text x="260.9" y="256">=</text>
<text x="264.2" y="256">0</text>
<text x="260.9" y="260.9">=</text>
<text x="264.2" y="260.9">0</text>
<text x="297.2" y="261.2">EC NO:</text>
<text x="308.3" y="261.2">619055</text>
<text x="349.8" y="263">2MM PITCH, THROUGH HOLE VERTICAL SHROUDED</text>
<text x="375.3" y="259.8">MILLIGRID</text>
<text x="260.9" y="265.8">=</text>
<text x="264.2" y="265.9">0</text>
<text x="376.7" y="266.3">HEADER</text>
<text x="260.9" y="270.8">=</text>
<text x="260.9" y="275.7">=</text>
<text x="264.2" y="270.8">0</text>
<text x="264.2" y="275.7">0</text>
<text x="361.7" y="272.9">PRODUCT CUSTOMER DRAWING</text>
<text x="260.9" y="280.6">=</text>
<text x="264.2" y="280.6">0</text>
<text x="260.9" y="285.5">=</text>
<text x="264.2" y="285.5">0</text>
<text x="260.9" y="290.5">=</text>
<text x="264.2" y="290.5">0</text>
<text x="352.9" y="290.4">SEE TABLE</text>
<text x="372.9" y="290.4">GENERAL MARKET</text>
<text x="401.8" y="290.4">10 OF 14</text>
</g>
<g font-size="2.4">
<text x="93.2" y="62.7">A14</text>
<text x="93.5" y="220.6">A13</text>
</g>
<text font-size="2.3" x="297.1" y="248.1">CURRENT REV DESC: ADDED BTB DIST.</text>
<g font-size="1.9">
<text x="267.6" y="244.9">THIS DRAWING CONTAINS INFORMATION THAT IS PROPRIETARY TO MOLEX ELECTRONIC TECHNOLOGIES, LLC AND SHOULD NOT BE USED WITHOUT WRITTEN PERMISSION</text>
<text x="270.3" y="255.6">GENERAL TOLERANCES</text>
<text x="272.6" y="258">(UNLESS SPECIFIED)</text>
<text x="281" y="261.4">MM</text>
<text x="289.4" y="261.4">INCH</text>
<text x="267.6" y="264.6">4 PLACES</text>
<text x="267.6" y="268.3">3 PLACES</text>
<text x="278.3" y="264.6">±</text>
<text x="278.3" y="268.3">±</text>
<text x="287.8" y="264.6">±</text>
<text x="287.8" y="268.3">±</text>
<text x="267.6" y="272">2 PLACES</text>
<text x="267.6" y="275.7">1 PLACE</text>
<text x="278.3" y="272">±</text>
<text x="278.3" y="275.7">±</text>
<text x="282.2" y="272">0.2</text>
<text x="287.8" y="272">±</text>
<text x="287.8" y="275.7">±</text>
<text x="267.6" y="279.4">0 PLACES</text>
<text x="278.3" y="279.4">±</text>
<text x="287.8" y="279.4">±</text>
<text x="270.3" y="283">ANGULAR TOL</text>
<text x="271.1" y="286.3">DRAFT WHERE APPLICABLE</text>
<text x="287.8" y="283">±</text>
<text x="290.7" y="283">3.0 °</text>
<text x="273.9" y="291.2">WITHIN DIMENSIONS</text>
<text x="276.3" y="288.8">MUST REMAIN</text>
</g>
<text font-size="1.7" x="407.2" y="276.2">REVISION</text>
<g font-size="1.5">
<text x="267.4" y="247.2">DIMENSION UNITS</text>
<text x="285.8" y="247.2">SCALE</text>
<text x="349.3" y="276.2">DOCUMENT NUMBER</text>
<text x="390.7" y="276.2">DOC TYPE</text>
<text x="399" y="276.2">DOC PART</text>
<text x="297.7" y="285.9">THIRD ANGLE PROJECTION</text>
<text x="323" y="285.9">DRAWING</text>
<text x="338.6" y="285.9">SERIES</text>
<text x="349.3" y="285.8">MATERIAL NUMBER</text>
<text x="371.4" y="285.9">CUSTOMER</text>
<text x="400.7" y="285.9">SHEET NUMBER</text>
</g>
<text font-size="1.3" x="257.1" y="290.1">C</text>
<g font-size="1.1">
<text x="5" y="293.6">FORMAT: Met-lega-master-tb-prod-A3</text>
<text x="5" y="295">REVISION: D</text>
<text x="5" y="296.4">DATE: 2018/01/18</text>
</g>
</svg>
